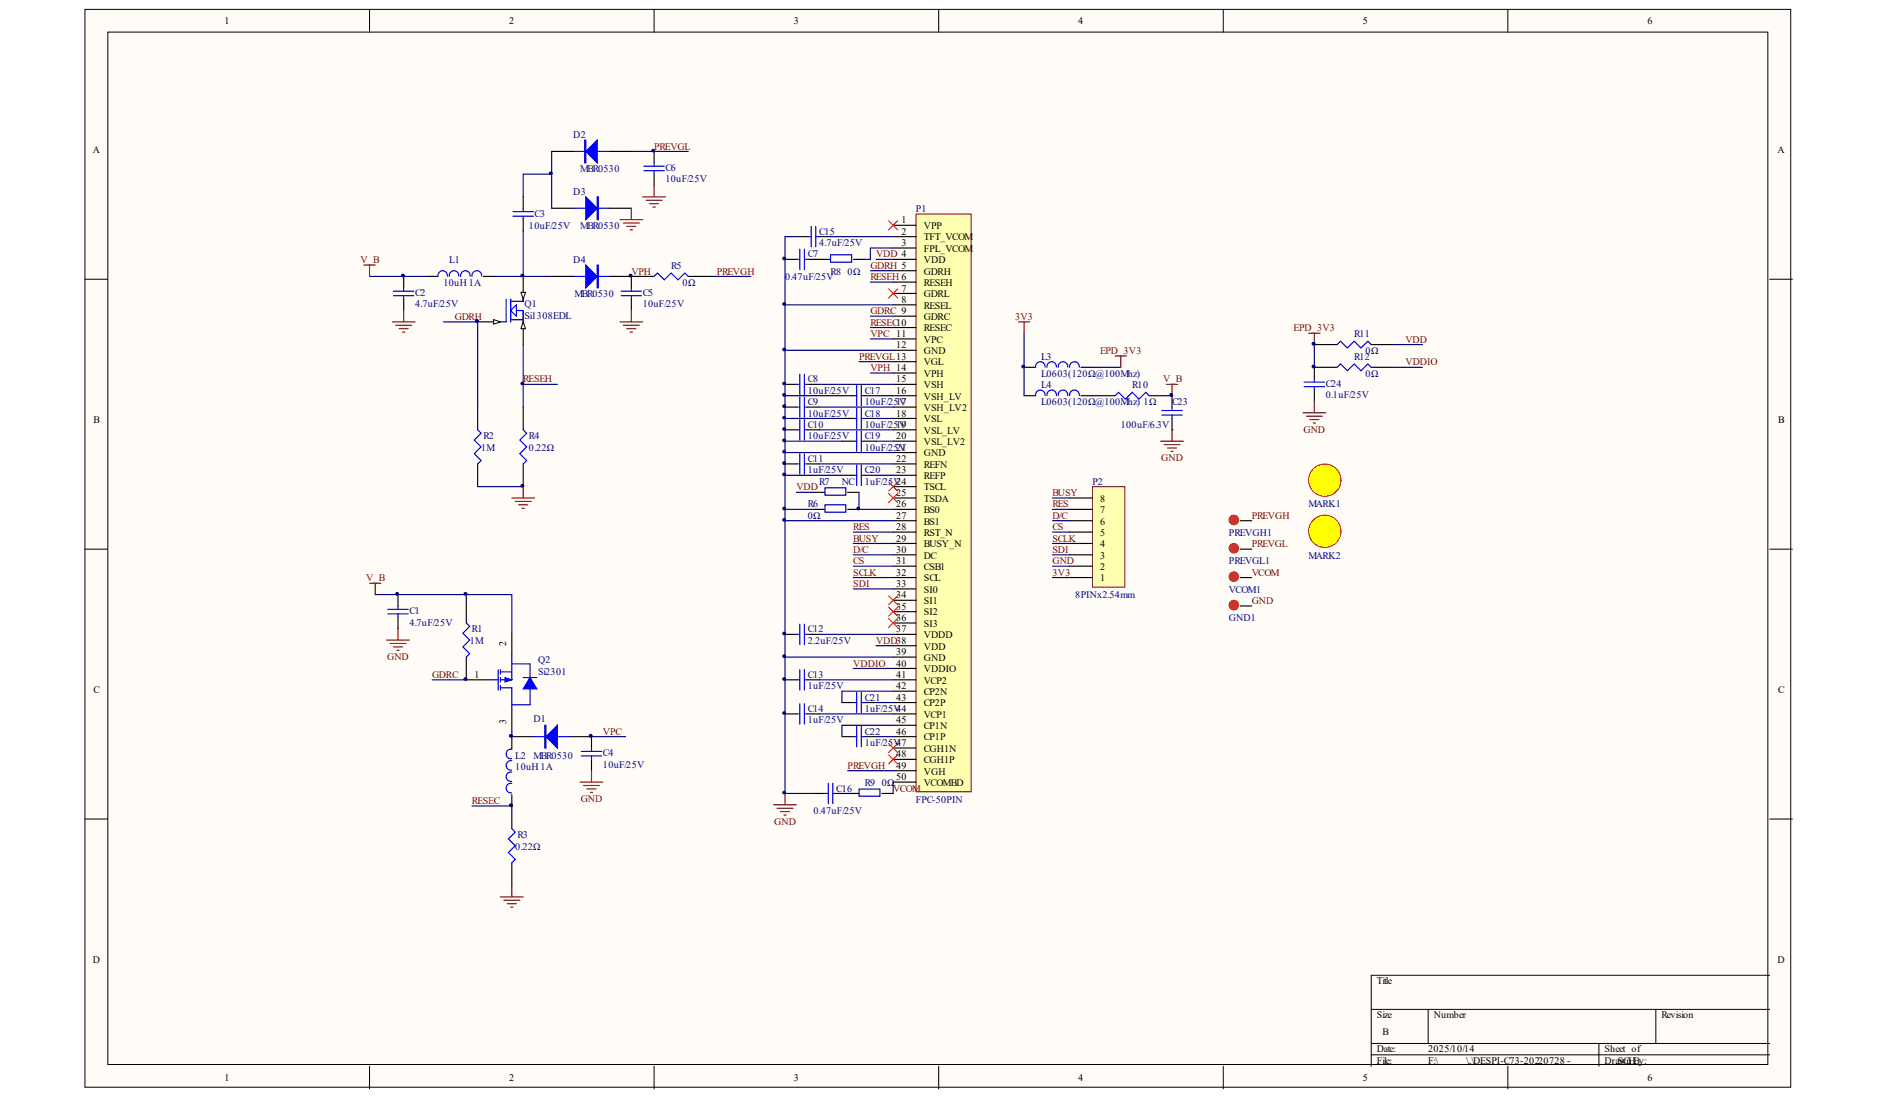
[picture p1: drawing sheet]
<svg xmlns="http://www.w3.org/2000/svg" width="130mm" height="76mm" viewBox="0 0 130 76" stroke-linecap="round" stroke-linejoin="round" font-family="sans-serif">
<g fill="#fffcf8" stroke="#000" stroke-width=".07">
<path d="M5.9 .6h117.8v74.5h-117.8z"/>
<path d="M7.4 2.2h114.7v71.3h-114.7z"/>
</g>
<g fill="none" stroke="#000" stroke-width=".07">
<path d="M5.9 19.3h1.5M25.5 .6v1.6M45.2 .6v1.6M64.8 .6v1.6M84.5 .6v1.6M104.1 .6v1.6M122.2 19.3h1.6M5.9 37.9h1.5M122.2 37.9h1.6M5.9 56.6h1.5M122.2 56.6h1.6M25.5 73.7v1.5"/>
<path d="M45.2 73.7v1.5M64.8 73.7v1.5M84.5 73.7v1.5M94.7 69.7h27.5M94.7 72.1h27.5M94.7 72.9h27.5M98.6 69.7v2.4M104.1 73.7v1.5M110.4 72.1v1.6M114.3 69.7v2.4M122.2 67.4h-27.5v6.3"/>
</g>
<path d="M27.9 19.1v.8M36.1 13.6v.8M36.1 15.2v.8M38.1 19.1h1.6M42 19.1h1.6v.8M27.9 20.7v.7M33 22.2h1.6M43.6 20.7v.7" fill="none" stroke="#000" stroke-width=".08"/>
<g fill="none" stroke="#00f" stroke-width=".08">
<path d="M27.9 19.9v.2M35.4 14.6h1.4M35.4 14.9h1.4M36.1 14.4v.2M36.1 14.9v.3M39.7 19.1h2.3M43.6 19.9v.2M27.2 20.1h1.4M27.2 20.4h1.4M27.9 20.4v.3M42.9 20.1h1.4M42.9 20.4h1.4"/>
<path d="M43.6 20.4v.3"/>
</g>
<g fill="#00f" stroke="#00f" stroke-width=".08">
<path d="M40.5 18.3l.7 .8-.7 .8z"/>
<path d="M41.2 18.3h.1v1.6h-.1z" fill-rule="evenodd"/>
</g>
<path d="M34.1 22.1l.5 .1-.5 .2z" fill="#fffcf8" stroke="#000" stroke-width=".07"/>
<path d="M36.1 19.1v1.6" fill="none" stroke="#000" stroke-width=".08"/>
<path d="M36 20.2h.3l-.2 .5z" fill="#fffcf8" stroke="#000" stroke-width=".07"/>
<path d="M36.1 22.2v1.6" fill="none" stroke="#000" stroke-width=".08"/>
<path d="M36.1 22.2l.2 .5h-.3z" fill="#fffcf8" stroke="#000" stroke-width=".07"/>
<g fill="none" stroke="#00f" stroke-width=".08">
<path d="M30.9 19.1a.33 .33 0 0 0-.3-.4 .33 .33 0 0 0-.4 .4M31.7 19.1a.33 .33 0 0 0-.4-.4 .33 .33 0 0 0-.3 .4M32.5 19.1a.33 .33 0 0 0-.4-.4 .33 .33 0 0 0-.3 .4M33.3 19.1a.33 .33 0 0 0-.4-.4 .33 .33 0 0 0-.3 .4M39.7 14.4h2.3M39.7 10.5h2.3M33 29.7l.2 .2-.5 .5 .5 .5-.5 .4 .5 .5-.2 .2M35 20.7v1.5h-.4M35.3 20.7v1.5M35.3 22.1h.8M35.3 21.4l.4-.3v.7zM35.7 21.4h.4v.8"/>
<path d="M36.1 29.7l.3 .2-.5 .5 .5 .5-.5 .4 .5 .5-.3 .2M36.1 20.7v.1h-.8"/>
</g>
<path d="M25.5 19.1h3.9M34.2 19.1h3.9M36.1 16v3.1M38.1 12h-2v1.6M38.1 10.5v3.9M30.6 22.2h2.4v5.9M33 33.6h3.1M36.1 23.8v4.3" fill="none" stroke="#000080" stroke-width=".08"/>
<path d="M29.4 19.1h.8M33.4 19.1h.8M38.1 14.4h1.6M38.1 10.5h1.6M42 14.4h1.6M42 10.5h1.6M33 28.1v1.6M33 32v1.6M36.1 28.1v1.6M36.1 32v1.6" fill="none" stroke="#000" stroke-width=".08"/>
<g fill="none" stroke="#800000" stroke-width=".08">
<path d="M42.8 15.2h1.6M43 15.4h1.1M43.3 15.6h.6M43.5 15.9h.2M43.6 14.4v.8M27.1 22.2h1.6M27.3 22.5h1.1M27.6 22.7h.6M27.8 22.9h.2M27.9 21.4v.8M35.3 34.4h1.6M35.6 34.6h1.1"/>
<path d="M35.8 34.9h.6M36.1 35.1h.1M36.1 33.6v.8M42.8 22.2h1.6M43 22.5h1.1M43.3 22.7h.6M43.5 22.9h.2M43.6 21.4v.8"/>
</g>
<g fill="#00f" stroke="#00f" stroke-width=".08">
<path d="M40.5 13.6l.7 .8-.7 .8z"/>
<path d="M40.5 10.5l.7-.8v1.5z"/>
<path d="M41.2 13.6h.1v1.6h-.1z" fill-rule="evenodd"/>
<path d="M40.4 9.7h.1v1.5h-.1z" fill-rule="evenodd"/>
</g>
<path d="M75.4 33.6h2.3v7h-2.3z" fill="#ffffb0" stroke="#800000" stroke-width=".07"/>
<path d="M73.9 39.9h1.5M73.9 39.1h1.5M73.9 38.3h1.5M73.9 37.5h1.5M73.9 36.8h1.5M73.9 36h1.5M73.9 35.2h1.5M73.9 34.4h1.5" fill="none" stroke="#000" stroke-width=".08"/>
<path d="M72.7 39.9h1.2M72.7 39.1h1.2M72.7 38.3h1.2M72.7 37.5h1.2M72.7 36.8h1.2M72.7 36h1.2M72.7 35.2h1.2M72.7 34.4h1.2" fill="none" stroke="#000080" stroke-width=".08"/>
<g fill="#ff0" stroke="#f00" stroke-width=".07">
<circle cx="91.5" cy="33.2" r="1.12"/>
<circle cx="91.5" cy="36.7" r="1.12"/>
</g>
<g fill="#f00" stroke="#f00" stroke-width=".07">
<circle cx="85.2" cy="35.9" r=".33"/>
<circle cx="85.2" cy="37.9" r=".33"/>
<circle cx="85.2" cy="39.8" r=".33"/>
<circle cx="85.2" cy="41.8" r=".33"/>
</g>
<g fill="none" stroke="#000" stroke-width=".08">
<path d="M43.6 19.1h1.6M45.2 10.5v.7M45.2 12v.8M47.5 19.1h1.6M70.7 27.3h.8M70.7 25.4h.8M74.6 27.3h2.4M74.6 25.4h.8M79.4 27.3h1.5v.8M80.9 28.9v.8M85.7 36h.7M85.7 37.9h.7"/>
<path d="M85.7 39.9h.7M90.8 25.4h1.5M90.8 23.8h1.5M94.7 25.4h1.6M94.7 23.8h1.6M27.5 41.1v.8M27.5 42.6v.8M32.2 45.4v1.6h1.6M32.2 41.5v1.5M35.3 43.7v1.5M35.3 49v1.6M35.3 51v.7"/>
<path d="M35.3 54.9v2.3M35.3 59.6v1.6M35.3 50.9h1.6M39.3 50.9h1.5v.8M40.8 52.5v.7M85.7 41.9h.7"/>
</g>
<g fill="none" stroke="#000080" stroke-width=".08">
<path d="M43.6 10.5h3.9M49.1 19.1h2.8M70.7 23v4.3M75.4 25.4h2M80.9 27.3h.1M80.9 29.7h.1M90.8 23.8v1.6M96.3 25.4h1.9M96.3 23.8h1.9M29.8 47h2.4M32.6 55.7h2.7v.1M35.3 50.6v.4"/>
<path d="M40.8 50.9h2.4"/>
</g>
<g fill="none" stroke="#00f" stroke-width=".08">
<path d="M44.5 11.5h1.4M44.5 11.8h1.4M45.2 19.1l.2-.2 .5 .4 .4-.4 .5 .4 .5-.4 .2 .2M45.2 11.2v.3M45.2 11.8v.2M72.2 25.4a.33 .33 0 0 0-.4-.4 .33 .33 0 0 0-.3 .4M72.2 27.3a.33 .33 0 0 0-.4-.4 .33 .33 0 0 0-.3 .4M72.9 25.4a.33 .33 0 0 0-.3-.4 .33 .33 0 0 0-.3 .4M72.9 27.3a.33 .33 0 0 0-.3-.4 .33 .33 0 0 0-.3 .4M73.7 25.4a.33 .33 0 0 0-.3-.4 .33 .33 0 0 0-.3 .4M73.7 27.3a.33 .33 0 0 0-.3-.4 .33 .33 0 0 0-.3 .4M74.5 25.4a.33 .33 0 0 0-.3-.4 .33 .33 0 0 0-.3 .4"/>
<path d="M74.5 27.3a.33 .33 0 0 0-.3-.4 .33 .33 0 0 0-.3 .4M77 27.3l.2-.2 .5 .5 .5-.5 .5 .5 .4-.5 .3 .2M80.2 28.7h1.4M80.2 28.4h1.4M80.9 28.1v.3M80.9 28.7v.2M92.3 23.8l.3-.2 .4 .4 .5-.4 .5 .4 .5-.4 .2 .2M92.3 25.4l.3-.3 .4 .5 .5-.5 .5 .5 .5-.5 .2 .3M26.8 42.4h1.4M26.8 42.1h1.4M27.5 41.9v.2M27.5 42.4v.2"/>
<path d="M32.2 43l.2 .3-.4 .4 .4 .5-.4 .5 .4 .5-.2 .2M33.8 47h.6M34.4 46.3v1.4M34.6 47.5h.7v1.5M34.6 46.4h.7M34.6 46.3v.3M34.6 46.8v.3M34.6 47.4v.3M35.3 53.3a.33 .33 0 0 0-.3 .3 .33 .33 0 0 0 .3 .4M35.3 52.5a.33 .33 0 0 0-.3 .4 .33 .33 0 0 0 .3 .3M35.3 54.1a.33 .33 0 0 0-.3 .3 .33 .33 0 0 0 .3 .4M35.3 51.8a.33 .33 0 0 0-.3 .3 .33 .33 0 0 0 .3 .3"/>
<path d="M35.3 57.2l.3 .3-.5 .5 .5 .4-.5 .5 .5 .5-.3 .2M35.3 45.2v1.8h-.7M35.3 45.9h1.3v.9M36.1 46.8h1M36.6 47.6v1.1h-1.3M36.9 50.9h2.4M40.1 51.9h1.5M40.1 52.2h1.5M40.8 51.7v.2M40.8 52.2v.3"/>
</g>
<g fill="none" stroke="#800000" stroke-width=".08">
<path d="M44.4 13.6h1.6M44.6 13.8h1.1M44.9 14.1h.6M45.1 14.3h.1M45.2 12.8v.8M70.3 22.2h.8M70.7 22.2v.8M77 24.6h.8M77.4 24.6v.8M80.5 26.6h.8M80.9 26.6v.7M90.4 23h.8"/>
<path d="M90.8 23v.8M25.5 40.3h.8M25.9 40.3v.8M26.7 44.2h1.6M26.9 44.4h1.1M27.2 44.7h.6M27.4 44.9h.2M27.5 43.4v.8M40.1 54h1.5M40.3 54.3h1.1M40.5 54.5h.7M40.8 54.7h.1"/>
<path d="M40.8 53.2v.8M34.6 62h1.5M34.8 62.2h1.1M35 62.4h.7M35.3 62.7h.1M35.3 61.2v.8"/>
</g>
<path d="M34.9 46.8l.4 .2-.4 .1z" fill="#00f" stroke="#00f" stroke-width=".07"/>
<g fill="#00f" stroke="#00f" stroke-width=".08">
<path d="M36.6 46.8l.5 .8h-1z"/>
<path d="M37.7 50.9l.8-.8v1.6z"/>
<path d="M37.6 50.1h.1v1.6h-.1z" fill-rule="evenodd"/>
</g>
<path d="M63.3 14.8h3.8v39.9h-3.8z" fill="#ffffb0" stroke="#800000" stroke-width=".07"/>
<g fill="none" stroke="#000" stroke-width=".08">
<path d="M54.2 17.9h.8M55 16.3h.8M55.8 17.9h1.6M56.6 16.3h.8M58.9 17.9h.8M61.7 15.6h1.5M61.7 16.3h1.5M61.7 17.1h1.5M61.7 17.9h1.5M61.7 18.7h1.5M61.7 19.5h1.5M54.2 26.6h.8"/>
<path d="M54.2 28.1h.8M54.2 29.7h.8M54.2 32h.8M55.8 26.6h.8M55.8 28.1h.8M55.8 29.7h.8M55.8 32h.8M56.2 35.2h.8M56.2 34h.8M58.1 27.3h.8M58.1 28.9h.8M58.1 30.5h.8"/>
<path d="M58.1 32.8h.8M58.5 35.2h.8M58.5 34h.8M59.7 27.3h.8M59.7 28.9h.8M59.7 30.5h.8M59.7 32.8h.8M61.7 20.3h1.5M61.7 21.1h1.5M61.7 21.8h1.5M61.7 22.6h1.5M61.7 23.4h1.5"/>
<path d="M61.7 24.2h1.5M61.7 25h1.5M61.7 25.8h1.5M61.7 26.6h1.5M61.7 27.3h1.5M61.7 28.1h1.5M61.7 28.9h1.5M61.7 29.7h1.5M61.7 30.5h1.5M61.7 31.3h1.5M61.7 32h1.5M61.7 32.8h1.5"/>
<path d="M61.7 33.6h1.5M61.7 34.4h1.5M61.7 35.2h1.5M61.7 36h1.5M61.7 36.8h1.5M61.7 37.5h1.5M61.7 38.3h1.5M61.7 39.1h1.5M61.7 39.9h1.5M90.8 25.4v.8M90.8 26.9v.8M54.2 43.8h.8"/>
<path d="M54.2 47h.8M54.2 49.3h.8M55.8 43.8h.8M55.8 47h.8M55.8 49.3h.8M56.2 54.8h.8M57.7 54.8h1.6M58.1 48.5h.8M58.1 50.9h.8M59.7 48.5h.8M59.7 50.9h.8M60.9 54.8h.8"/>
<path d="M61.7 40.7h1.5M61.7 41.5h1.5M61.7 42.3h1.5M61.7 43h1.5M61.7 43.8h1.5M61.7 44.6h1.5M61.7 45.4h1.5M61.7 46.2h1.5M61.7 47h1.5M61.7 47.7h1.5M61.7 48.5h1.5M61.7 49.3h1.5"/>
<path d="M61.7 50.1h1.5M61.7 50.9h1.5M61.7 51.7h1.5M61.7 52.5h1.5M61.7 53.2h1.5M61.7 54h1.5"/>
</g>
<g fill="none" stroke="#f00" stroke-width=".07">
<path d="M61.4 15.2l.6 .7M61.4 20l.6 .6M62 15.2l-.6 .7M62 20l-.6 .6M61.4 34.1l.6 .6M61.4 33.3l.6 .6M62 34.1l-.6 .6M62 33.3l-.6 .6M61.4 51.4l.6 .6M61.4 52.1l.6 .7M61.4 41.2l.6 .6M61.4 41.9l.6 .7"/>
<path d="M61.4 42.7l.6 .7M62 51.4l-.6 .6M62 52.1l-.6 .7M62 41.2l-.6 .6M62 41.9l-.6 .7M62 42.7l-.6 .7"/>
</g>
<g fill="none" stroke="#00f" stroke-width=".08">
<path d="M55 17.9h.2M55.2 17.2v1.4M55.5 17.9h.3M55.5 17.2v1.4M55.8 16.3h.2M56 15.6v1.5M56.3 16.3h.3M56.3 15.6v1.5M57.4 17.6h1.4v.5h-1.4zM55 26.6h.2M55 28.1h.2M55 29.7h.2"/>
<path d="M55 32h.2M55.2 25.8v1.5M55.2 27.4v1.4M55.2 29v1.4M55.2 31.3v1.5M55.5 25.8v1.5M55.5 27.4v1.4M55.5 29v1.4M55.5 31.3v1.5M55.5 26.6h.3M55.5 28.1h.3M55.5 29.7h.3"/>
<path d="M55.5 32h.3M57 33.7h1.4v.5h-1.4zM57 34.9h1.4v.5h-1.4zM58.9 27.3h.3M58.9 28.9h.3M58.9 30.5h.3M58.9 32.8h.3M59.2 26.6v1.4M59.2 28.2v1.4M59.2 29.8v1.4M59.2 32.1v1.4M59.5 27.3h.2"/>
<path d="M59.5 26.6v1.4M59.5 28.2v1.4M59.5 29.8v1.4M59.5 32.1v1.4M59.5 28.9h.2M59.5 30.5h.2M59.5 32.8h.2M90.1 26.7h1.4M90.1 26.4h1.4M90.8 26.2v.2M90.8 26.7v.2M55 47h.2"/>
<path d="M55 49.3h.2M55 43.8h.2M55.2 43.1v1.4M55.2 46.3v1.4M55.2 48.6v1.4M55.5 43.1v1.4M55.5 46.3v1.4M55.5 48.6v1.4M55.5 47h.3M55.5 49.3h.3M55.5 43.8h.3M57 54.8h.2"/>
<path d="M57.2 54.1v1.4M57.5 54.8h.2M57.5 54.1v1.4M58.9 48.5h.3M58.9 50.9h.3M59.2 47.8v1.4M59.2 50.2v1.4M59.3 54.5h1.5v.5h-1.5zM59.5 47.8v1.4M59.5 50.2v1.4M59.5 48.5h.2M59.5 50.9h.2"/>
</g>
<g fill="none" stroke="#000080" stroke-width=".08">
<path d="M55 16.3h-.8v4.8h7.5M57.4 16.3h4.3M60.1 18.7h1.6M60.1 19.5h1.6M60.5 17.9h1.2M61.7 17.1h-1.6v.8h-.4M36.1 26.6h2.4M54.2 21.1v3.1h7.5M54.2 24.2v3.1h3.9M54.2 27.3v3.2h3.9M54.2 30.5v.8h7.5M54.2 31.3v1.5h3.9"/>
<path d="M54.2 32.8v3.2h7.5M54.2 36v9.4h7.5M54.2 28.9h3.9M54.2 35.2h2M55 34h1.2M56.6 26.6h5.1M56.6 28.1h5.1M56.6 29.7h5.1M56.6 32h5.1M58.9 36.8h2.8M58.9 37.5h2.8M58.9 38.3h2.8"/>
<path d="M58.9 39.1h2.8M58.9 39.9h2.8M59.3 34v1.2h2.4M59.3 25h2.4M60.1 21.8h1.6M60.1 22.6h1.6M60.1 23.4h1.6M60.1 25.8h1.6M60.5 27.3h1.2M60.5 28.9h1.2M60.5 30.5h1.2M60.5 32.8h1.2"/>
<path d="M25.9 41.1h9.4v2.6M32.2 41.1v.4M54.2 45.4v9.4h2M56.6 47h5.1M56.6 49.3h5.1M56.6 43.8h5.1M58.5 53.2h3.2M58.9 40.7h2.8M58.9 46.2h2.8M60.5 44.6h1.2M60.5 48.5h1.2M60.5 50.9h1.2"/>
<path d="M61.7 47.7h-3.6v.8M61.7 50.1h-3.6v.8M61.7 54v.8"/>
</g>
<g fill="none" stroke="#800000" stroke-width=".08">
<path d="M25.1 18.3h.8M25.5 18.3v.8M80.1 30.5h1.6M80.4 30.7h1.1M80.6 30.9h.6M80.9 31.2h.1M80.9 29.7v.8M90 28.5h1.5M90.2 28.7h1.1M90.4 29h.7M90.7 29.2h.1M90.8 27.7v.8"/>
<path d="M53.4 55.6h1.6M53.7 55.8h1.1M53.9 56.1h.6M54.1 56.3h.2M54.2 54.8v.8"/>
</g>
<g fill="#000080" stroke="#000080" stroke-width=".07">
<circle cx="27.4" cy="41" r=".09"/>
<circle cx="27.8" cy="19" r=".1"/>
<circle cx="32.1" cy="46.9" r=".09"/>
<circle cx="32.1" cy="41" r=".1"/>
<circle cx="32.9" cy="22.2" r=".1"/>
<circle cx="35.3" cy="55.6" r=".1"/>
<circle cx="35.3" cy="50.8" r=".1"/>
<circle cx="36.1" cy="33.6" r=".1"/>
<circle cx="36.1" cy="26.5" r=".09"/>
<circle cx="36.1" cy="19" r=".1"/>
<circle cx="38" cy="12" r=".09"/>
<circle cx="40.8" cy="50.8" r=".1"/>
<circle cx="43.5" cy="19" r=".09"/>
<circle cx="45.1" cy="10.4" r=".09"/>
<circle cx="54.1" cy="54.7" r=".09"/>
<circle cx="54.1" cy="49.3" r=".09"/>
<circle cx="54.1" cy="46.9" r=".09"/>
<circle cx="54.1" cy="45.3" r=".1"/>
<circle cx="54.1" cy="43.8" r=".09"/>
<circle cx="54.1" cy="35.9" r=".09"/>
<circle cx="54.1" cy="35.1" r=".1"/>
<circle cx="54.1" cy="32.8" r=".1"/>
<circle cx="54.1" cy="32" r=".09"/>
<circle cx="54.1" cy="31.2" r=".09"/>
<circle cx="54.1" cy="30.4" r=".1"/>
<circle cx="54.1" cy="29.6" r=".09"/>
<circle cx="54.1" cy="28.8" r=".09"/>
<circle cx="54.1" cy="28.1" r=".09"/>
<circle cx="54.1" cy="27.3" r=".1"/>
<circle cx="54.1" cy="26.5" r=".09"/>
<circle cx="54.1" cy="24.1" r=".09"/>
<circle cx="54.1" cy="21" r=".09"/>
<circle cx="54.1" cy="17.9" r=".09"/>
<circle cx="59.3" cy="35.1" r=".09"/>
<circle cx="70.7" cy="25.3" r=".09"/>
<circle cx="80.9" cy="27.3" r=".09"/>
<circle cx="90.7" cy="25.3" r=".1"/>
<circle cx="90.7" cy="23.7" r=".1"/>
</g>
<g font-size=".7">
<text x="15.5" y="1.7">1</text>
<text x="35.2" y="1.7">2</text>
<text x="54.8" y="1.7">3</text>
<text x="74.5" y="1.7">4</text>
<text x="94.1" y="1.7">5</text>
<text x="113.8" y="1.7">6</text>
<text x="6.4" y="10.6">A</text>
<text x="122.7" y="10.6">A</text>
<text x="62.2" y="15.4">1</text>
<text x="62.2" y="16.2">2</text>
<text x="62.2" y="17">3</text>
<text x="63.8" y="15.8">VPP</text>
<text x="63.8" y="16.6">TFT_VCOM</text>
<text x="63.8" y="17.4">FPL_VCOM</text>
<text x="62.2" y="20.1">7</text>
<text x="62.2" y="20.9">8</text>
<text x="63.8" y="18.2">VDD</text>
<text x="63.8" y="19">GDRH</text>
<text x="63.8" y="19.7">RESEH</text>
<text x="63.8" y="20.5">GDRL</text>
<text x="63.8" y="21.3">RESEL</text>
<text x="63.8" y="22.1">GDRC</text>
<text x="63.8" y="22.9">RESEC</text>
<text x="63.8" y="23.7">VPC</text>
<text x="6.5" y="29.2">B</text>
<text x="61.9" y="24.1">12</text>
<text x="61.9" y="26.4">15</text>
<text x="61.9" y="27.2">16</text>
<text x="61.9" y="28.8">18</text>
<text x="62.2" y="28">7</text>
<text x="62.2" y="29.6">9</text>
<text x="63.8" y="24.5">GND</text>
<text x="63.8" y="25.2">VGL</text>
<text x="63.8" y="26">VPH</text>
<text x="63.8" y="26.8">VSH</text>
<text x="63.8" y="27.6">VSH_LV</text>
<text x="63.8" y="28.4">VSH_LV2</text>
<text x="63.8" y="29.2">VSL</text>
<text x="63.8" y="30">VSL_LV</text>
<text x="122.8" y="29.2">B</text>
<text x="61.9" y="30.3">20</text>
<text x="61.9" y="31.9">22</text>
<text x="61.9" y="32.7">23</text>
<text x="61.9" y="33.5">24</text>
<text x="61.9" y="34.3">25</text>
<text x="61.9" y="35.1">26</text>
<text x="61.9" y="35.8">27</text>
<text x="62.2" y="31.1">1</text>
<text x="63.8" y="30.7">VSL_LV2</text>
<text x="63.8" y="31.5">GND</text>
<text x="63.8" y="32.3">REFN</text>
<text x="63.8" y="33.1">REFP</text>
<text x="63.8" y="33.9">TSCL</text>
<text x="63.8" y="34.7">TSDA</text>
<text x="63.8" y="35.4">BS0</text>
<text x="76" y="35.4">7</text>
<text x="76" y="34.7">8</text>
<text x="61.9" y="36.6">28</text>
<text x="61.9" y="37.4">29</text>
<text x="61.9" y="38.2">30</text>
<text x="61.9" y="39">31</text>
<text x="61.9" y="39.8">32</text>
<text x="61.9" y="40.6">33</text>
<text x="61.9" y="41.3">34</text>
<text x="63.8" y="36.2">BS1</text>
<text x="63.8" y="37">RST_N</text>
<text x="63.8" y="37.8">BUSY_N</text>
<text x="63.8" y="38.6">DC</text>
<text x="63.8" y="39.4">CSB1</text>
<text x="63.8" y="40.2">SCL</text>
<text x="63.8" y="40.9">SI0</text>
<text x="63.8" y="41.7">SI1</text>
<text x="76" y="40.2">1</text>
<text x="76" y="39.4">2</text>
<text x="76" y="38.6">3</text>
<text x="76" y="37.8">4</text>
<text x="76" y="37">5</text>
<text x="76" y="36.2">6</text>
<text x="6.5" y="47.9">C</text>
<text x="32.8" y="46.8">1</text>
<text x="35" y="44.6" transform="rotate(-90 35 44.6)">2</text>
<text x="61.9" y="42.1">35</text>
<text x="61.9" y="42.9">36</text>
<text x="61.9" y="43.7">37</text>
<text x="61.9" y="45.3">39</text>
<text x="61.9" y="46">40</text>
<text x="61.9" y="46.8">41</text>
<text x="61.9" y="47.6">42</text>
<text x="63.8" y="42.5">SI2</text>
<text x="63.8" y="43.3">SI3</text>
<text x="63.8" y="44.1">VDDD</text>
<text x="63.8" y="44.9">VDD</text>
<text x="63.8" y="45.7">GND</text>
<text x="63.8" y="46.4">VDDIO</text>
<text x="63.8" y="47.2">VCP2</text>
<text x="122.8" y="47.9">C</text>
<text x="35" y="50" transform="rotate(-90 35 50)">3</text>
<text x="61.9" y="48.4">43</text>
<text x="61.9" y="49.2">44</text>
<text x="61.9" y="50">45</text>
<text x="61.9" y="50.8">46</text>
<text x="61.9" y="51.5">47</text>
<text x="61.9" y="52.3">48</text>
<text x="61.9" y="53.1">49</text>
<text x="61.9" y="53.9">50</text>
<text x="63.8" y="48">CP2N</text>
<text x="63.8" y="48.8">CP2P</text>
<text x="63.8" y="49.6">VCP1</text>
<text x="63.8" y="50.4">CP1N</text>
<text x="63.8" y="51.1">CP1P</text>
<text x="63.8" y="51.9">CGH1N</text>
<text x="63.8" y="52.7">CGH1P</text>
<text x="63.8" y="53.5">VGH</text>
<text x="63.8" y="54.3">VCOMBD</text>
<text x="6.4" y="66.5">D</text>
<text x="95.1" y="68">Title</text>
<text x="95.1" y="70.3">Size</text>
<text x="95.5" y="71.5">B</text>
<text x="99" y="70.3">Number</text>
<text x="114.7" y="70.3">Revision</text>
<text x="122.7" y="66.5">D</text>
<text x="15.5" y="74.7">1</text>
<text x="35.2" y="74.7">2</text>
<text x="54.8" y="74.7">3</text>
<text x="74.5" y="74.7">4</text>
<text x="94.1" y="74.7">5</text>
<text x="95.1" y="72.7">Date:</text>
<text x="95.1" y="73.5">File:</text>
<text x="98.6" y="72.7">2025/10/14</text>
<text x="98.6" y="73.5">F:\</text>
<text x="101.2" y="73.5">\..\DESPI-C73-20220728 -</text>
<text x="110.8" y="72.7">Sheet of</text>
<text x="110.8" y="73.5">Dra.Swn By:</text>
<text x="112.1" y="73.5">CH</text>
<text x="113.8" y="74.7">6</text>
</g>
<g font-size=".7" fill="#000080">
<text x="39.6" y="9.5">D2</text>
<text x="40.1" y="11.9">MBR0530</text>
<text x="46" y="11.8">C6</text>
<text x="36.5" y="15.8">10uF/25V</text>
<text x="36.9" y="15">C3</text>
<text x="39.6" y="13.5">D3</text>
<text x="40.1" y="15.8">MBR0530</text>
<text x="46" y="12.6">10uF/25V</text>
<text x="55.8" y="17.8">C7</text>
<text x="56.6" y="16.2">C15</text>
<text x="56.6" y="17">4.7uF/25V</text>
<text x="63.2" y="14.6">P1</text>
<text x="28.7" y="20.5">C2</text>
<text x="28.7" y="21.2">4.7uF/25V</text>
<text x="30.6" y="19.7">10uH 1A</text>
<text x="31" y="18.2">L1</text>
<text x="36.2" y="21.2">Q1</text>
<text x="36.2" y="22">Si1308EDL</text>
<text x="39.6" y="18.2">D4</text>
<text x="39.7" y="20.5">MBR0530</text>
<text x="44.4" y="20.5">C5</text>
<text x="44.4" y="21.2">10uF/25V</text>
<text x="46.3" y="18.6">R5</text>
<text x="47.1" y="19.7">0Ω</text>
<text x="54.2" y="19.4">0.47uF/25V</text>
<text x="57.4" y="19">R8</text>
<text x="58.5" y="19">0Ω</text>
<text x="93.5" y="23.3">R11</text>
<text x="55.8" y="26.4">C8</text>
<text x="55.8" y="27.2">10uF/25V</text>
<text x="55.8" y="28">C9</text>
<text x="55.8" y="28.8">10uF/25V</text>
<text x="55.8" y="29.6">C10</text>
<text x="59.7" y="27.2">C17</text>
<text x="59.7" y="28">10uF/251V</text>
<text x="59.7" y="28.8">C18</text>
<text x="59.7" y="29.6">10uF/251V</text>
<text x="71.9" y="26.8">L4</text>
<text x="71.9" y="28">L0603(120Ω@100Mhz) 1Ω</text>
<text x="71.9" y="24.9">L3</text>
<text x="71.9" y="26">L0603(120Ω@100Mhz)</text>
<text x="77.4" y="29.6">100uF/6.3V</text>
<text x="78.2" y="26.8">R10</text>
<text x="80.9" y="28">C23</text>
<text x="91.5" y="26.7">C24</text>
<text x="91.5" y="27.5">0.1uF/25V</text>
<text x="93.5" y="24.9">R12</text>
<text x="94.3" y="24.5">0Ω</text>
<text x="94.3" y="26">0Ω</text>
<text x="33.2" y="31.1">1M</text>
<text x="33.4" y="30.3">R2</text>
<text x="36.5" y="30.3">R4</text>
<text x="36.5" y="31.1">0.22Ω</text>
<text x="55.8" y="30.3">10uF/25V</text>
<text x="55.8" y="31.9">C11</text>
<text x="55.8" y="32.7">1uF/25V</text>
<text x="55.8" y="35.1">R6</text>
<text x="55.8" y="35.8">0Ω</text>
<text x="56.6" y="33.5">R7</text>
<text x="58.1" y="33.5">NC</text>
<text x="59.7" y="30.3">C19</text>
<text x="59.7" y="31.1">10uF/252V</text>
<text x="59.7" y="32.7">C20</text>
<text x="59.7" y="33.5">1uF/25V</text>
<text x="75.4" y="33.5">P2</text>
<text x="90.4" y="35.1">MARK1</text>
<text x="74.3" y="41.3">8PINx2.54mm</text>
<text x="84.9" y="37">PREVGH1</text>
<text x="84.9" y="39">PREVGL1</text>
<text x="84.9" y="40.9">VCOM1</text>
<text x="90.4" y="38.6">MARK2</text>
<text x="28.3" y="42.4">C1</text>
<text x="28.3" y="43.2">4.7uF/25V</text>
<text x="32.4" y="44.5">1M</text>
<text x="32.6" y="43.7">R1</text>
<text x="37.2" y="45.8">Q2</text>
<text x="37.2" y="46.6">Si2301</text>
<text x="55.8" y="46.8">C13</text>
<text x="55.8" y="47.6">1uF/25V</text>
<text x="55.8" y="43.7">C12</text>
<text x="55.8" y="44.5">2.2uF/25V</text>
<text x="84.9" y="42.9">GND1</text>
<text x="35.6" y="52.4">L2</text>
<text x="35.6" y="53.2">10uH 1A</text>
<text x="36.8" y="49.9">D1</text>
<text x="36.8" y="52.4">MBR0530</text>
<text x="41.6" y="52.2">C4</text>
<text x="41.6" y="53">10uF/25V</text>
<text x="55.8" y="49.2">C14</text>
<text x="55.8" y="50">1uF/25V</text>
<text x="59.7" y="48.4">C21</text>
<text x="59.7" y="49.2">1uF/25V</text>
<text x="59.7" y="50.8">C22</text>
<text x="59.7" y="51.5">1uF/25V</text>
<text x="35.6" y="58.7">0.22Ω</text>
<text x="35.7" y="57.9">R3</text>
<text x="56.2" y="56.3">0.47uF/25V</text>
<text x="57.7" y="54.7">C16</text>
<text x="59.7" y="54.3">R9</text>
<text x="60.9" y="54.3">0Ω</text>
<text x="63.2" y="55.5">FPC-50PIN</text>
</g>
<g font-size=".7" fill="#800000">
<text x="45.2" y="10.3">PREVGL</text>
<text x="60.5" y="17.8">VDD 4</text>
<text x="24.9" y="18.2">V_B</text>
<text x="31.4" y="22.1">GDRH</text>
<text x="43.6" y="19">VPH</text>
<text x="49.5" y="19">PREVGH</text>
<text x="60.1" y="18.6">GDRH 5</text>
<text x="60.1" y="19.4">RESEH 6</text>
<text x="60.1" y="21.7">GDRC 9</text>
<text x="60.1" y="22.5">RESEC10</text>
<text x="60.1" y="23.3">VPC 11</text>
<text x="70.1" y="22.1">3V3</text>
<text x="89.3" y="22.9">EPD_3V3</text>
<text x="97" y="23.7">VDD</text>
<text x="36.1" y="26.4">RESEH</text>
<text x="59.3" y="24.9">PREVGL13</text>
<text x="60.1" y="25.6">VPH 14</text>
<text x="76" y="24.5">EPD_3V3</text>
<text x="80.3" y="26.4">V_B</text>
<text x="90" y="29.9">GND</text>
<text x="97" y="25.2">VDDIO</text>
<text x="55" y="33.9">VDD</text>
<text x="72.7" y="35.8">D/C</text>
<text x="72.7" y="35.1">RES</text>
<text x="72.7" y="34.3">BUSY</text>
<text x="80.2" y="31.9">GND</text>
<text x="86.4" y="35.8">PREVGH</text>
<text x="25.3" y="40.2">V_B</text>
<text x="58.9" y="37.4">BUSY</text>
<text x="58.9" y="36.6">RES</text>
<text x="58.9" y="38.2">D/C</text>
<text x="58.9" y="39">CS</text>
<text x="58.9" y="39.8">SCLK</text>
<text x="58.9" y="40.6">SDI</text>
<text x="72.7" y="39.8">3V3</text>
<text x="72.7" y="39">GND</text>
<text x="72.7" y="38.2">SDI</text>
<text x="72.7" y="37.4">SCLK</text>
<text x="72.7" y="36.6">CS</text>
<text x="86.4" y="37.8">PREVGL</text>
<text x="86.4" y="39.8">VCOM</text>
<text x="86.4" y="41.7">GND</text>
<text x="26.7" y="45.6">GND</text>
<text x="29.8" y="46.8">GDRC</text>
<text x="58.9" y="46">VDDIO</text>
<text x="60.5" y="44.5">VDD38</text>
<text x="41.6" y="50.8">VPC</text>
<text x="58.5" y="53.1">PREVGH</text>
<text x="32.6" y="55.5">RESEC</text>
<text x="40.1" y="55.4">GND</text>
<text x="53.5" y="57">GND</text>
<text x="61.7" y="54.7">VCOM</text>
</g>
</svg>
